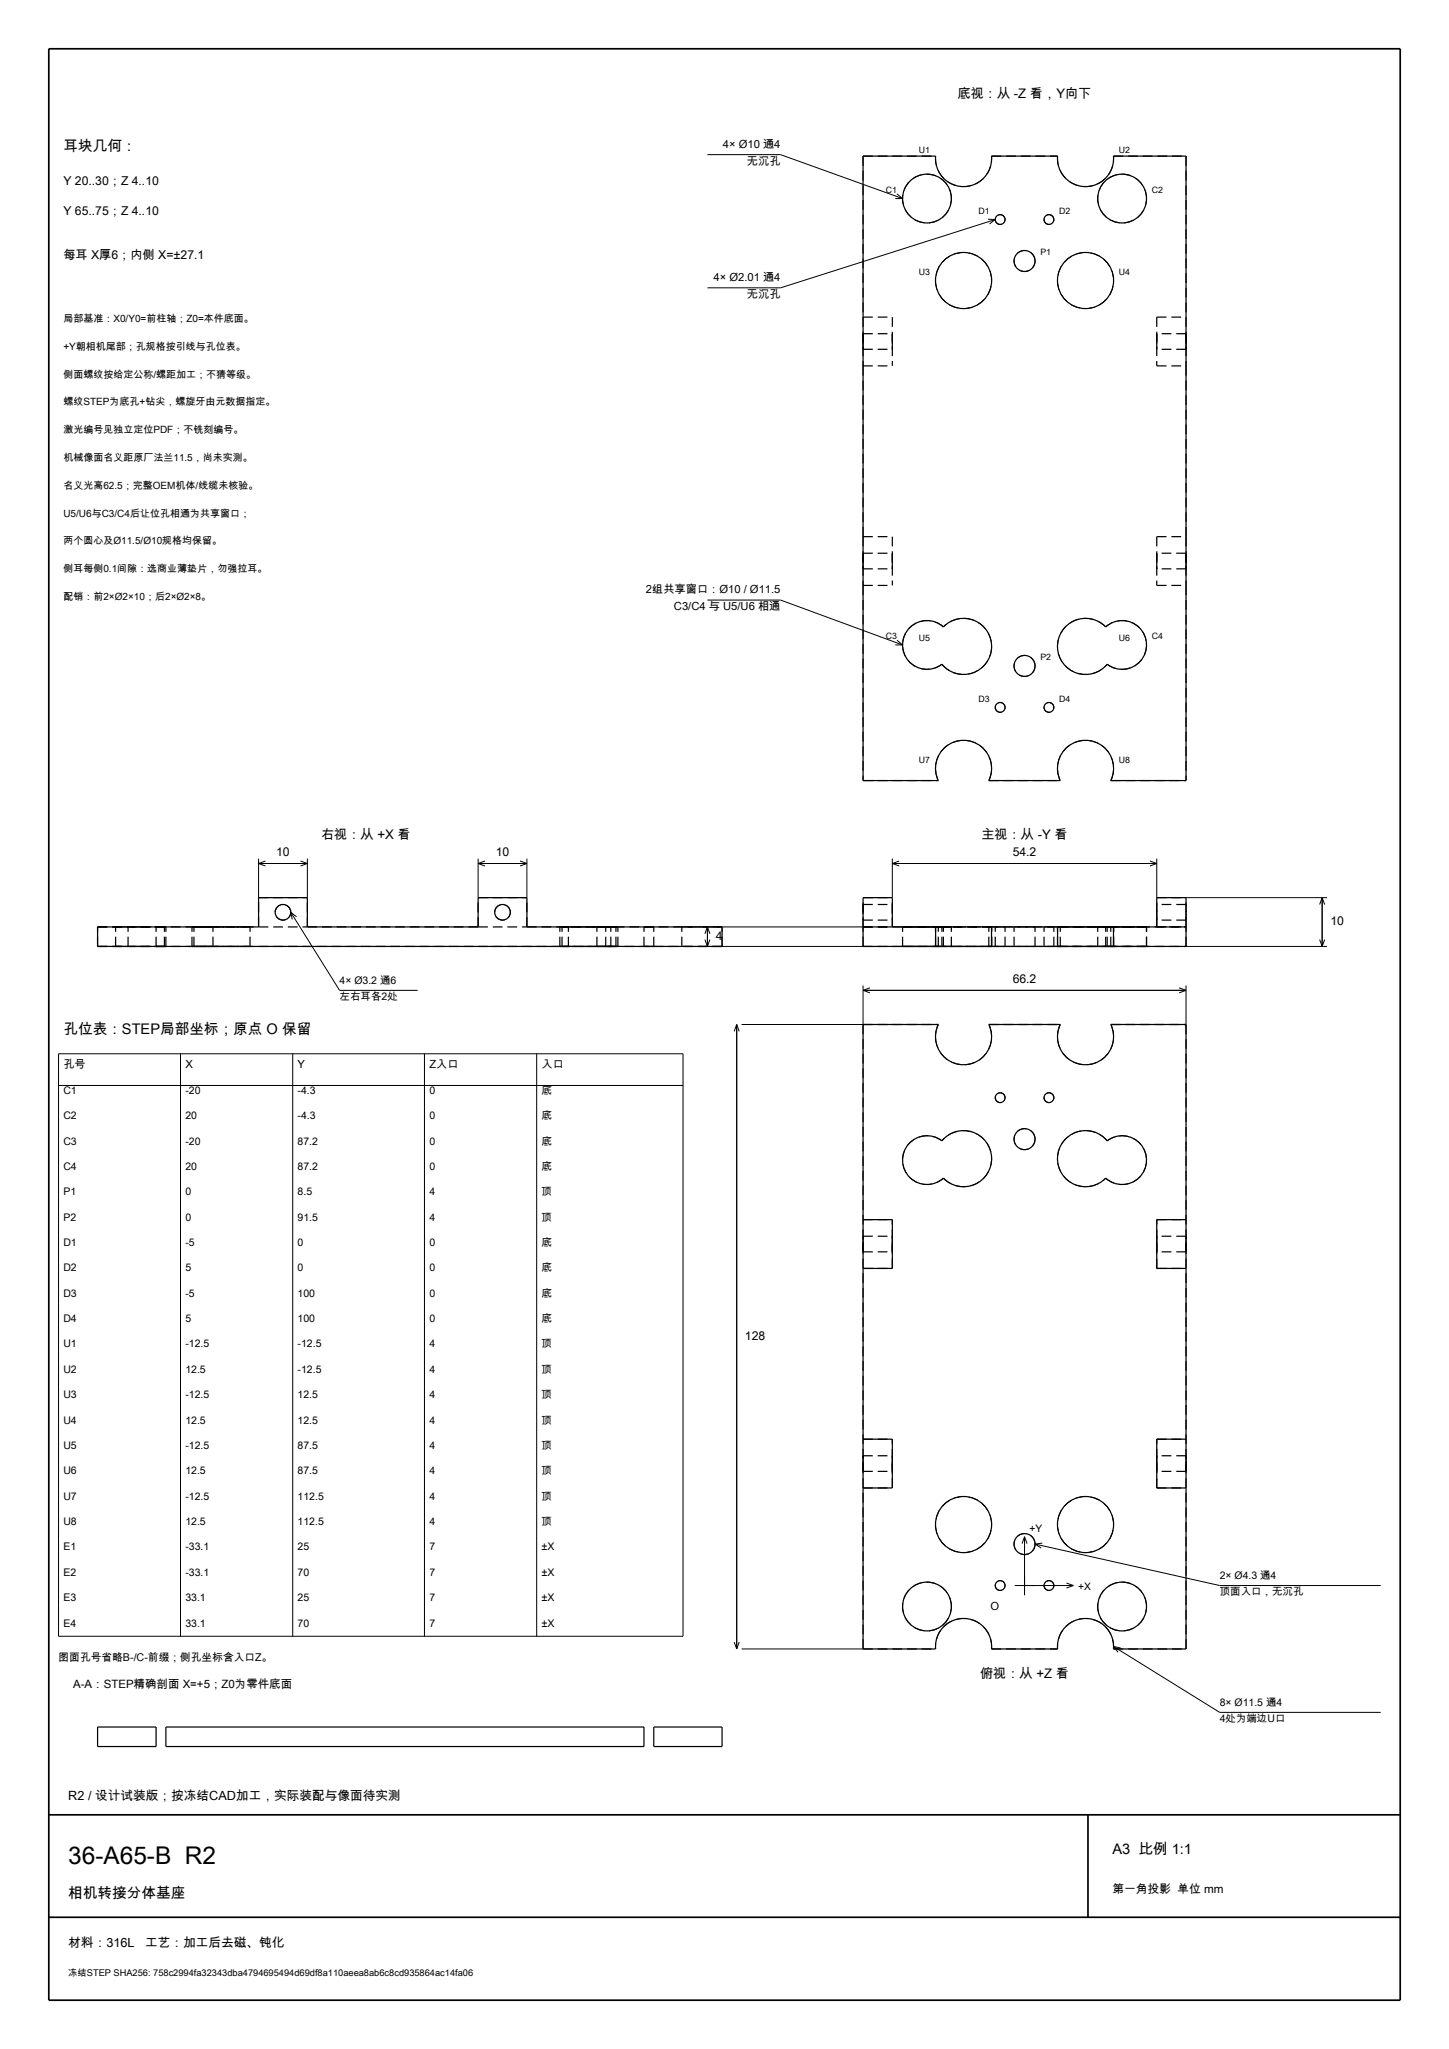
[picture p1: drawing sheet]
<svg xmlns="http://www.w3.org/2000/svg" width="297mm" height="420mm" viewBox="0 0 297 420" stroke-linecap="round" stroke-linejoin="round" font-family="sans-serif">
<path d="M10 10h277v400h-277zM10 372h277M223 372v21M10 393h277" fill="none" stroke="#000" stroke-width=".35"/>
<g fill="none" stroke="#000" stroke-width=".25" stroke-dasharray="2 1" stroke-linecap="butt">
<path d="M176.9 32v33M176.9 32h14.9M203.2 32h13.6M228.2 32h14.9M243.1 32v33M176.9 75v35M176.9 65v10M176.9 70v-1.6M176.9 68.4v3.2M176.9 71.6v-1.6M176.9 75h6M176.9 65h6"/>
<path d="M176.9 71.6h6M176.9 68.4h6M182.9 65v10M182.9 70v-1.6M182.9 68.4v3.2M182.9 71.6v-1.6M237.1 65h6M237.1 65v10M237.1 75h6M237.1 70v-1.6M237.1 68.4v3.2M237.1 71.6v-1.6"/>
<path d="M243.1 75v35M243.1 65v10M243.1 70v-1.6M243.1 68.4v3.2M243.1 71.6v-1.6M243.1 68.4h-6M243.1 71.6h-6M176.9 120v40M176.9 110v10M176.9 115v-1.6M176.9 113.4v3.2M176.9 116.6v-1.6"/>
<path d="M176.9 120h6M176.9 110h6M176.9 116.6h6M176.9 113.4h6M182.9 110v10M182.9 115v-1.6M182.9 113.4v3.2M182.9 116.6v-1.6M237.1 110h6M237.1 110v10M237.1 120h6M237.1 115v-1.6"/>
<path d="M237.1 113.4v3.2M237.1 116.6v-1.6M243.1 120v40M243.1 110v10M243.1 115v-1.6M243.1 113.4v3.2M243.1 116.6v-1.6M243.1 113.4h-6M243.1 116.6h-6M176.9 160h15.4M202.7 160h14.6M227.7 160h15.4"/>
<path d="M20 194v-4M20 194h128M20 190h33M20 190h6.2M20 194h6.2M23.7 190h5M23.7 194h5M23.7 194v-4M26.2 194v-4M28.7 190h5M28.7 194h5M32 190h1"/>
<path d="M32 194h1M32 194v-4M33 190h1M33 194h1M33.7 190h-10M33.7 194h-10M33.7 194v-4M34 190h-2M34 194h-2M34 194v-4M39.3 190h2.2M39.3 194h2.2"/>
<path d="M39.3 194v-4M39.8 190h5.7M39.8 194h5.7M39.8 194v-4M41.5 190h2.2M41.5 194h2.2M43.7 190h-4.4M43.7 194h-4.4M43.7 194v-4M45.5 190h5.8M45.5 194h5.8M51.3 190h-11.5"/>
<path d="M51.3 194h-11.5M51.3 194v-4M53 184h10M53 190v-6M53 190h10M63 190h35M63 190v-6M98 184h10M98 190v-6M98 190h10M108 190h40M108 190v-6"/>
<path d="M114.8 190h1.7M114.8 194h11.4M114.8 194v-4M115.2 190h1.3M115.2 194h1.3M115.2 194v-4M116.5 194h-1.7M116.5 194v-4M122.4 190h2.1M122.4 194h2.1M122.4 194v-4M124.2 190h1"/>
<path d="M124.2 190h2M124.2 194h1M124.2 194v-4M124.5 190h2.2M124.5 194h2.2M125.2 190h-10M125.2 194h-10M125.2 194v-4M126.2 190h-11.4M126.2 194h-2M126.2 194v-4M126.7 190h-4.3"/>
<path d="M126.7 194h-4.3M126.7 194v-4M132 190h1M132 194h1M132 194v-4M133 190h1M133 194h1M134 190h-2M134 194h-2M134 194v-4M139.7 194v-4M148 194v-4"/>
<path d="M148 190h-8.3M148 194h-8.3M176.9 194v-4M176.9 190v-6M176.9 185.4v3.2M176.9 190h15.4M176.9 190h6M176.9 194h15.4M176.9 184h6M176.9 185.4h6M176.9 188.6h6M182.9 190v-6"/>
<path d="M182.9 185.4v3.2M185 190h6.8M185 190h8.4M185 194h8.4M185 194v-4M191.7 190h.6M191.7 194h11.5M191.7 194v-4M191.8 190h-.1M191.8 194h-.1M192.3 194h-.6M192.3 194v-4"/>
<path d="M193.1 190h-8.1M193.1 190h10.1M193.1 194h-8.1M193.1 194v-4M193.4 194h9.8M193.4 194v-4M195 190h-10M195 194h-10M195 194v-4M202.7 190h14.6M202.7 190h.5M202.7 194h14.6"/>
<path d="M202.7 194v-4M203.2 190h-11.5M203.2 190h-9.8M203.2 194h-.5M203.2 194h-10.1M203.2 194v-4M204 194v-4M206 190h-2M206 194h-2M206 194v-4M207.8 194v-4M212.2 190h-4.4"/>
<path d="M212.2 194h-4.4M212.2 194v-4M214 194v-4M216 190h-2M216 194h-2M216 194v-4M216.7 190h.6M216.7 190h9.9M216.7 194h11.5M216.7 194h9.9M216.7 194v-4M216.8 190h-.1"/>
<path d="M216.8 194h-.1M217 190h11.2M217 194h11.2M217.3 194h-.6M217.3 194v-4M225 194v-4M226.6 194h8.4M226.6 194v-4M226.9 190h8.1M226.9 190h-10.2M226.9 194h-10.2M226.9 194v-4"/>
<path d="M227.7 190h15.4M227.7 190h.5M227.7 194h15.4M227.7 194v-4M228.2 190h6.8M228.2 190h-11.5M228.2 194h-.5M228.2 194v-4M235 190h-10M235 190h-8.4M235 194h-10M235 194h-8.1"/>
<path d="M235 194v-4M237.1 190h6M237.1 190v-6M237.1 188.6v-3.2M237.1 184h6M243.1 194v-4M243.1 190v-6M243.1 188.6v-3.2M243.1 188.6h-6M243.1 185.4h-6M176.9 210h15.4M202.7 210h14.6"/>
<path d="M227.7 210h15.4M176.9 255v1.6M176.9 256.6v-3.2M176.9 253.4v1.6M176.9 250h6M176.9 260h6M176.9 256.6h6M176.9 253.4h6M182.9 260v-10M182.9 255v1.6M182.9 256.6v-3.2M182.9 253.4v1.6"/>
<path d="M237.1 260h6M237.1 260v-10M237.1 250h6M237.1 255v1.6M237.1 256.6v-3.2M237.1 253.4v1.6M243.1 255v1.6M243.1 256.6v-3.2M243.1 253.4v1.6M243.1 253.4h-6M243.1 256.6h-6M176.9 300v1.6"/>
<path d="M176.9 298.4v1.6M176.9 295h6M176.9 298.4h6M182.9 300v1.6M182.9 298.4v1.6M237.1 295h6M237.1 300v1.6M237.1 298.4v1.6M243.1 300v1.6M243.1 298.4v1.6M243.1 298.4h-6M176.9 301.6v-3.2"/>
<path d="M176.9 305h6M176.9 301.6h6M182.9 305v-10M182.9 301.6v-3.2M237.1 305h6M237.1 305v-10M237.1 301.6v-3.2M243.1 301.6v-3.2M243.1 301.6h-6M176.9 338v-128M176.9 338h14.9M203.2 338h13.6"/>
<path d="M228.2 338h14.9M243.1 338v-128"/>
</g>
<g fill="none" stroke="#000" stroke-width=".25">
<path d="M176.9 32h14.9a5.8 5.8 0 0 0 5.7 6.3 5.8 5.8 0 0 0 5.7-6.3h13.6a5.8 5.8 0 0 0 5.7 6.3 5.8 5.8 0 0 0 5.7-6.3h14.9v128h-15.4a5.8 5.8 0 0 0-5.2-8.3 5.8 5.8 0 0 0-5.2 8.3h-14.6a5.8 5.8 0 0 0-5.2-8.3 5.8 5.8 0 0 0-5.2 8.3h-15.4zM186.5 128.6a5 5 0 0 1 6.9-.1 5.7 5.7 0 0 1 8.3 0 5.7 5.7 0 0 1-.4 8.3 5.7 5.7 0 0 1-8.2-.6 5 5 0 0 1-6.9-.7 5 5 0 0 1 .3-6.9zM218.3 128.5a5.7 5.7 0 0 1 8.3 0 5 5 0 0 1 6.9 .1 5 5 0 0 1 .3 6.9 5 5 0 0 1-6.9 .7 5.8 5.8 0 0 1-8.2 .6 5.8 5.8 0 0 1-.4-8.3zM20 190h33v-6h10v6h35v-6h10v6h40v4h-128zM176.9 190h66.2M182.9 190v-6h-6v10h66.2v-10h-6v6M191.8 190v4M203.2 190v4M216.8 190v4M228.2 190v4M176.9 210h15.4a5.8 5.8 0 0 0 5.2 8.2 5.8 5.8 0 0 0 5.2-8.2h14.6a5.8 5.8 0 0 0 5.2 8.2 5.8 5.8 0 0 0 5.2-8.2h15.4v128h-14.9a5.7 5.7 0 0 0-5.7-6.3 5.7 5.7 0 0 0-5.7 6.3h-13.6a5.8 5.8 0 0 0-5.7-6.3 5.8 5.8 0 0 0-5.7 6.3h-14.9zM186.2 234.5a5 5 0 0 1 6.9-.7 5.7 5.7 0 0 1 8.2-.6 5.7 5.7 0 0 1 .4 8.3 5.7 5.7 0 0 1-8.3 0 5 5 0 0 1-6.9-.1 5 5 0 0 1-.3-6.9z"/>
<path d="M218.7 233.2a5.7 5.7 0 0 1 8.2 .6 5 5 0 0 1 6.9 .7 5 5 0 0 1-.3 6.9 5 5 0 0 1-6.9 .1 5.8 5.8 0 0 1-8.2 0 5.8 5.8 0 0 1 .3-8.3zM176.9 250h6v10h-6M243.1 250h-6v10h6M176.9 295h6v10h-6M243.1 295h-6v10h6M20 354h12v4h-12zM34 354h98v4h-98zM134 354h14v4h-14z"/>
<circle cx="190" cy="40.7" r="5"/>
<circle cx="197.5" cy="57.5" r="5.8"/>
<circle cx="205" cy="45" r="1.01"/>
<circle cx="210" cy="53.5" r="2.15"/>
<circle cx="215" cy="45" r="1.01"/>
<circle cx="222.5" cy="57.5" r="5.8"/>
<circle cx="230" cy="40.7" r="5"/>
<circle cx="210" cy="136.5" r="2.15"/>
<circle cx="205" cy="145" r="1.01"/>
<circle cx="215" cy="145" r="1.01"/>
<circle cx="58" cy="187" r="1.6"/>
<circle cx="103" cy="187" r="1.6"/>
<circle cx="205" cy="225" r="1.01"/>
<circle cx="210" cy="233.5" r="2.15"/>
<circle cx="215" cy="225" r="1.01"/>
<circle cx="197.5" cy="312.5" r="5.8"/>
<circle cx="210" cy="316.5" r="2.15"/>
<circle cx="222.5" cy="312.5" r="5.8"/>
<circle cx="190" cy="329.3" r="5"/>
<circle cx="205" cy="325" r="1.01"/>
<circle cx="215" cy="325" r="1.01"/>
<circle cx="230" cy="329.3" r="5"/>
</g>
<g fill="none" stroke="#000" stroke-width=".2" stroke-dasharray="2 1" stroke-linecap="butt">
<path d="M191.8 32a5.8 5.8 0 0 0 5.7 6.3 5.8 5.8 0 0 0 5.7-6.3M216.8 32a5.8 5.8 0 0 0 5.7 6.3 5.8 5.8 0 0 0 5.7-6.3M195 40.7a5 5 0 0 0-7.2-4.5 5 5 0 0 0-.8 8.5 5 5 0 0 0 7.9-3.1l.1-.9M203.2 57.5a5.8 5.8 0 0 0-8.3-5.1 5.8 5.8 0 0 0-.8 9.7 5.8 5.8 0 0 0 9.1-3.7v-.9M206 45a1.01 1.01 0 0 0-1.4-.9 1.01 1.01 0 0 0-.3 1.6 1.01 1.01 0 0 0 1.6-.3l.1-.4M212.2 53.5a2.15 2.15 0 0 0-3.1-1.9 2.15 2.15 0 0 0-.5 3.5 2.15 2.15 0 0 0 3.5-1l.1-.6M216 45a1.01 1.01 0 0 0-1.4-.9 1.01 1.01 0 0 0-.3 1.6 1.01 1.01 0 0 0 1.6-.3l.1-.4M228.2 57.5a5.8 5.8 0 0 0-8.3-5.1 5.8 5.8 0 0 0-.8 9.7 5.8 5.8 0 0 0 9.1-3.7v-.9M235 40.7a5 5 0 0 0-7.2-4.5 5 5 0 0 0-.8 8.5 5 5 0 0 0 7.9-3.1l.1-.9M193.1 136.2a5.7 5.7 0 0 0 8.2 .6 5.7 5.7 0 0 0 .4-8.3 5.7 5.7 0 0 0-8.3 0M193.4 128.5a5 5 0 0 0-6.9 .1 5 5 0 0 0-.3 6.9 5 5 0 0 0 6.9 .7M212.2 136.5a2.15 2.15 0 0 0-3.1-1.9 2.15 2.15 0 0 0-.5 3.5 2.15 2.15 0 0 0 3.5-1l.1-.6"/>
<path d="M226.6 128.5a5.7 5.7 0 0 0-8.3 0 5.7 5.7 0 0 0 .4 8.3 5.7 5.7 0 0 0 8.2-.6M226.9 136.2a5 5 0 0 0 6.9-.7 5 5 0 0 0-.3-6.9 5 5 0 0 0-6.9-.1M202.7 160a5.8 5.8 0 0 0-5.2-8.3 5.8 5.8 0 0 0-5.2 8.3M206 145a1.01 1.01 0 0 0-1.4-.9 1.01 1.01 0 0 0-.3 1.6 1.01 1.01 0 0 0 1.6-.3l.1-.4M216 145a1.01 1.01 0 0 0-1.4-.9 1.01 1.01 0 0 0-.3 1.6 1.01 1.01 0 0 0 1.6-.3l.1-.4M227.7 160a5.8 5.8 0 0 0-5.2-8.3 5.8 5.8 0 0 0-5.2 8.3M59.6 187a1.6 1.6 0 0 0-2.3-1.5 1.6 1.6 0 0 0-.3 2.7 1.6 1.6 0 0 0 2.5-.8l.1-.4M104.6 187a1.6 1.6 0 0 0-2.3-1.5 1.6 1.6 0 0 0-.3 2.7 1.6 1.6 0 0 0 2.5-.8l.1-.4M192.3 210a5.8 5.8 0 0 0 5.2 8.2 5.8 5.8 0 0 0 5.2-8.2M217.3 210a5.8 5.8 0 0 0 5.2 8.2 5.8 5.8 0 0 0 5.2-8.2M193.1 233.8a5 5 0 0 0-6.9 .7 5 5 0 0 0 .3 6.9 5 5 0 0 0 6.9 .1M206 225a1.01 1.01 0 0 0-1.4-.9 1.01 1.01 0 0 0-.3 1.6 1.01 1.01 0 0 0 1.6-.3l.1-.4"/>
<path d="M212.2 233.5a2.15 2.15 0 0 0-3.1-1.9 2.15 2.15 0 0 0-.5 3.5 2.15 2.15 0 0 0 3.5-1l.1-.6M216 225a1.01 1.01 0 0 0-1.4-.9 1.01 1.01 0 0 0-.3 1.6 1.01 1.01 0 0 0 1.6-.3l.1-.4M226.9 233.8a5.7 5.7 0 0 0-8.2-.6 5.7 5.7 0 0 0-.4 8.3 5.7 5.7 0 0 0 8.3 0M193.4 241.5a5.7 5.7 0 0 0 8.3 0 5.7 5.7 0 0 0-.4-8.3 5.7 5.7 0 0 0-8.2 .6M226.6 241.5a5 5 0 0 0 6.9-.1 5 5 0 0 0 .3-6.9 5 5 0 0 0-6.9-.7M203.2 312.5a5.8 5.8 0 0 0-8.3-5.1 5.8 5.8 0 0 0-.8 9.7 5.8 5.8 0 0 0 9.1-3.7v-.9M212.2 316.5a2.15 2.15 0 0 0-3.1-1.9 2.15 2.15 0 0 0-.5 3.5 2.15 2.15 0 0 0 3.5-1l.1-.6M228.2 312.5a5.8 5.8 0 0 0-8.3-5.1 5.8 5.8 0 0 0-.8 9.7 5.8 5.8 0 0 0 9.1-3.7v-.9M195 329.3a5 5 0 0 0-7.2-4.5 5 5 0 0 0-.8 8.5 5 5 0 0 0 7.9-3.1l.1-.9M203.2 338a5.8 5.8 0 0 0-5.7-6.3 5.8 5.8 0 0 0-5.7 6.3M206 325a1.01 1.01 0 0 0-1.4-.9 1.01 1.01 0 0 0-.3 1.6 1.01 1.01 0 0 0 1.6-.3l.1-.4M216 325a1.01 1.01 0 0 0-1.4-.9 1.01 1.01 0 0 0-.3 1.6 1.01 1.01 0 0 0 1.6-.3l.1-.4"/>
<path d="M228.2 338a5.7 5.7 0 0 0-5.7-6.3 5.7 5.7 0 0 0-5.7 6.3M235 329.3a5 5 0 0 0-7.2-4.5 5 5 0 0 0-.8 8.5 5 5 0 0 0 7.9-3.1l.1-.9"/>
</g>
<g fill="none" stroke="#000" stroke-width=".2">
<path d="M145 31.7h15l25 9M183.8 39.7l1.2 1M185 40.7h-1.5M202.5 44.9l1.5 .1M204 45l-44 14h-15M204 45l-1.2 .9M145 123h15l25 9.2M183.5 132.2h1.5M183.9 131.2l1.1 1M53 177h10M53 176v8M53 177l1.4 .5"/>
<path d="M54.4 176.5l-1.4 .5M61.6 176.5l1.4 .5M63 176v8M63 177l-1.4 .5M98 177h10M98 176v8M98 177l1.4 .5M99.4 176.5l-1.4 .5M106.6 176.5l1.4 .5M108 176v8M108 177l-1.4 .5M182.9 176v8"/>
<path d="M182.9 177h54.2M182.9 177l1.4 .5M184.3 176.5l-1.4 .5M235.7 176.5l1.4 .5M237.1 176v8M237.1 177l-1.4 .5M59.6 187l10 16h16M59.6 187l.3 1.5M59.6 187l1.2 .9M144.5 192.6l.5 1.4M145 190v4M145 190l-.5 1.4"/>
<path d="M145 190l.5 1.4M145.5 192.6l-.5 1.4M146 194h30.9M146 190h30.9M243.1 194h28.9M243.1 184h28.9M270.5 192.6l.5 1.4M271 184v10M271 184l-.5 1.4M271 184l.5 1.4M271.5 192.6l-.5 1.4M12 216h128v119.4h-128z"/>
<path d="M37 216v119.4M60 216v119.4M87 216v119.4M110 216v119.4M151 210v128M151 210l-.5 1.4M151 210l.5 1.4M176.9 202v8h-24.9M176.9 203h66.2M176.9 203l1.4 .5M178.3 202.5l-1.4 .5M241.7 202.5l1.4 .5"/>
<path d="M243.1 202v8M243.1 203l-1.4 .5M12 222.5h128M210 315v12M210 315l-.5 1.4M210 315l.5 1.4M212.2 316.5l37.8 8.5h33M212.2 316.5l1.2 .8M213.6 316.3l-1.4 .2M150.5 336.6l.5 1.4M151.5 336.6l-.5 1.4M152 338h24.9"/>
<path d="M208 325h12M218.6 324.5l1.4 .5M220 325l-1.4 .5M228.2 337.5l21.8 13.5h33M228.2 337.5l1 1.2M228.2 337.5l1.5 .3"/>
</g>
<text font-size="5" x="14" y="382">36-A65-B R2</text>
<g font-size="3">
<text x="13" y="31">耳块几何：</text>
<text x="13" y="212">孔位表：STEP局部坐标；原点 O 保留</text>
<text x="228" y="380">A3 比例 1:1</text>
<text x="14" y="389">相机转接分体基座</text>
</g>
<g font-size="2.7">
<text x="196.3" y="20">底视：从 -Z 看，Y向下</text>
<text x="65.8" y="172">右视：从 +X 看</text>
<text x="201.1" y="172">主视：从 -Y 看</text>
<text x="200.9" y="344">俯视：从 +Z 看</text>
</g>
<g font-size="2.6">
<text x="14" y="369">R2 / 设计试装版；按冻结CAD加工，实际装配与像面待实测</text>
<text x="14" y="399">材料：316L</text>
<text x="29.7" y="399">工艺：加工后去磁、钝化</text>
</g>
<g font-size="2.5">
<text x="13" y="38">Y 20..30；Z 4..10</text>
<text x="13" y="44">Y 65..75；Z 4..10</text>
<text x="13" y="53">每耳 X厚6；内侧 X=±27.1</text>
<text x="56.6" y="175.5">10</text>
<text x="101.6" y="175.5">10</text>
<text x="207.6" y="175.5">54.2</text>
<text x="272.7" y="189.7">10</text>
<text x="146.7" y="192.7">4</text>
<text x="207.6" y="201.5">66.2</text>
<text x="152.7" y="274.7">128</text>
</g>
<text font-size="2.4" x="228" y="388">第一角投影 单位 mm</text>
<g font-size="2.3">
<text x="148.2" y="30.3">4× Ø10 通4</text>
<text x="153.1" y="33.8">无沉孔</text>
<text x="146.3" y="57.6">4× Ø2.01 通4</text>
<text x="153.1" y="61.1">无沉孔</text>
<text x="132.4" y="121.6">2组共享窗口：Ø10 / Ø11.5</text>
<text x="138.1" y="125.1">C3/C4 与 U5/U6 相通</text>
<text x="13" y="219">孔号</text>
<text x="38" y="219">X</text>
<text x="61" y="219">Y</text>
<text x="88" y="219">Z入口</text>
<text x="111" y="219">入口</text>
<text x="203" y="330">O</text>
<text x="15" y="346">A-A：STEP精确剖面 X=+5；Z0为零件底面</text>
</g>
<text font-size="2.2" x="12" y="340.4">图面孔号省略B-/C-前缀；侧孔坐标含入口Z。</text>
<g font-size="2.1">
<text x="13" y="66">局部基准：X0/Y0=前柱轴；Z0=本件底面。</text>
<text x="13" y="71.7">+Y朝相机尾部；孔规格按引线与孔位表。</text>
<text x="13" y="77.4">侧面螺纹按给定公称/螺距加工；不猜等级。</text>
<text x="13" y="83.1">螺纹STEP为底孔+钻尖，螺旋牙由元数据指定。</text>
<text x="13" y="88.8">激光编号见独立定位PDF；不铣刻编号。</text>
<text x="13" y="94.5">机械像面名义距原厂法兰11.5，尚未实测。</text>
<text x="13" y="100.2">名义光高62.5；完整OEM机体/线缆未核验。</text>
<text x="13" y="105.9">U5/U6与C3/C4后让位孔相通为共享窗口；</text>
<text x="13" y="111.6">两个圆心及Ø11.5/Ø10规格均保留。</text>
<text x="13" y="117.3">侧耳每侧0.1间隙：选商业薄垫片，勿强拉耳。</text>
<text x="13" y="123">配销：前2×Ø2×10；后2×Ø2×8。</text>
<text x="69.6" y="201.6">4× Ø3.2 通6</text>
<text x="69.6" y="204.9">左右耳各2处</text>
<text x="13" y="224.2">C1</text>
<text x="38" y="224.2">-20</text>
<text x="61" y="224.2">-4.3</text>
<text x="88" y="224.2">0</text>
<text x="111" y="224.2">底</text>
<text x="13" y="229.4">C2</text>
<text x="38" y="229.4">20</text>
<text x="61" y="229.4">-4.3</text>
<text x="88" y="229.4">0</text>
<text x="111" y="229.4">底</text>
<text x="13" y="234.6">C3</text>
<text x="13" y="239.8">C4</text>
<text x="38" y="234.6">-20</text>
<text x="38" y="239.8">20</text>
<text x="61" y="234.6">87.2</text>
<text x="61" y="239.8">87.2</text>
<text x="88" y="234.6">0</text>
<text x="88" y="239.8">0</text>
<text x="111" y="234.6">底</text>
<text x="111" y="239.8">底</text>
<text x="13" y="245">P1</text>
<text x="38" y="245">0</text>
<text x="61" y="245">8.5</text>
<text x="88" y="245">4</text>
<text x="111" y="245">顶</text>
<text x="13" y="250.2">P2</text>
<text x="38" y="250.2">0</text>
<text x="61" y="250.2">91.5</text>
<text x="88" y="250.2">4</text>
<text x="111" y="250.2">顶</text>
<text x="13" y="255.4">D1</text>
<text x="38" y="255.4">-5</text>
<text x="61" y="255.4">0</text>
<text x="88" y="255.4">0</text>
<text x="111" y="255.4">底</text>
<text x="13" y="260.6">D2</text>
<text x="38" y="260.6">5</text>
<text x="61" y="260.6">0</text>
<text x="88" y="260.6">0</text>
<text x="111" y="260.6">底</text>
<text x="13" y="265.8">D3</text>
<text x="38" y="265.8">-5</text>
<text x="61" y="265.8">100</text>
<text x="88" y="265.8">0</text>
<text x="111" y="265.8">底</text>
<text x="13" y="271">D4</text>
<text x="38" y="271">5</text>
<text x="61" y="271">100</text>
<text x="88" y="271">0</text>
<text x="111" y="271">底</text>
<text x="13" y="276.2">U1</text>
<text x="13" y="281.4">U2</text>
<text x="38" y="276.2">-12.5</text>
<text x="38" y="281.4">12.5</text>
<text x="61" y="276.2">-12.5</text>
<text x="61" y="281.4">-12.5</text>
<text x="88" y="276.2">4</text>
<text x="88" y="281.4">4</text>
<text x="111" y="276.2">顶</text>
<text x="111" y="281.4">顶</text>
<text x="13" y="286.6">U3</text>
<text x="38" y="286.6">-12.5</text>
<text x="61" y="286.6">12.5</text>
<text x="88" y="286.6">4</text>
<text x="111" y="286.6">顶</text>
<text x="13" y="291.8">U4</text>
<text x="38" y="291.8">12.5</text>
<text x="61" y="291.8">12.5</text>
<text x="88" y="291.8">4</text>
<text x="111" y="291.8">顶</text>
<text x="13" y="297">U5</text>
<text x="38" y="297">-12.5</text>
<text x="61" y="297">87.5</text>
<text x="88" y="297">4</text>
<text x="111" y="297">顶</text>
<text x="13" y="302.2">U6</text>
<text x="38" y="302.2">12.5</text>
<text x="61" y="302.2">87.5</text>
<text x="88" y="302.2">4</text>
<text x="111" y="302.2">顶</text>
<text x="13" y="307.4">U7</text>
<text x="38" y="307.4">-12.5</text>
<text x="61" y="307.4">112.5</text>
<text x="88" y="307.4">4</text>
<text x="111" y="307.4">顶</text>
<text x="13" y="312.6">U8</text>
<text x="13" y="317.8">E1</text>
<text x="38" y="312.6">12.5</text>
<text x="38" y="317.8">-33.1</text>
<text x="61" y="312.6">112.5</text>
<text x="61" y="317.8">25</text>
<text x="88" y="312.6">4</text>
<text x="88" y="317.8">7</text>
<text x="111" y="312.6">顶</text>
<text x="111" y="317.8">±X</text>
<text x="211" y="314">+Y</text>
<text x="13" y="323">E2</text>
<text x="38" y="323">-33.1</text>
<text x="61" y="323">70</text>
<text x="88" y="323">7</text>
<text x="111" y="323">±X</text>
<text x="250" y="323.6">2× Ø4.3 通4</text>
<text x="13" y="328.2">E3</text>
<text x="38" y="328.2">33.1</text>
<text x="61" y="328.2">25</text>
<text x="88" y="328.2">7</text>
<text x="111" y="328.2">±X</text>
<text x="221" y="326">+X</text>
<text x="250" y="326.9">顶面入口，无沉孔</text>
<text x="13" y="333.4">E4</text>
<text x="38" y="333.4">33.1</text>
<text x="61" y="333.4">70</text>
<text x="88" y="333.4">7</text>
<text x="111" y="333.4">±X</text>
<text x="250" y="349.6">8× Ø11.5 通4</text>
<text x="250" y="352.9">4处为端边U口</text>
</g>
<text font-size="1.9" x="14" y="405">冻结STEP SHA256: 758c2994fa32343dba4794695494d69df8a110aeea8ab6c8cd935864ac14fa06</text>
<g font-size="1.8">
<text x="188.3" y="31.3">U1</text>
<text x="229.3" y="31.3">U2</text>
<text x="181.6" y="39.5">C1</text>
<text x="236.1" y="39.5">C2</text>
<text x="200.6" y="43.8">D1</text>
<text x="217.1" y="43.8">D2</text>
<text x="213.3" y="52.3">P1</text>
<text x="188.3" y="56.3">U3</text>
<text x="229.3" y="56.3">U4</text>
<text x="181.6" y="131">C3</text>
<text x="188.3" y="131.3">U5</text>
<text x="229.3" y="131.3">U6</text>
<text x="236.1" y="131">C4</text>
<text x="213.3" y="135.3">P2</text>
<text x="200.6" y="143.8">D3</text>
<text x="217.1" y="143.8">D4</text>
<text x="188.3" y="156.3">U7</text>
<text x="229.3" y="156.3">U8</text>
</g>
</svg>
